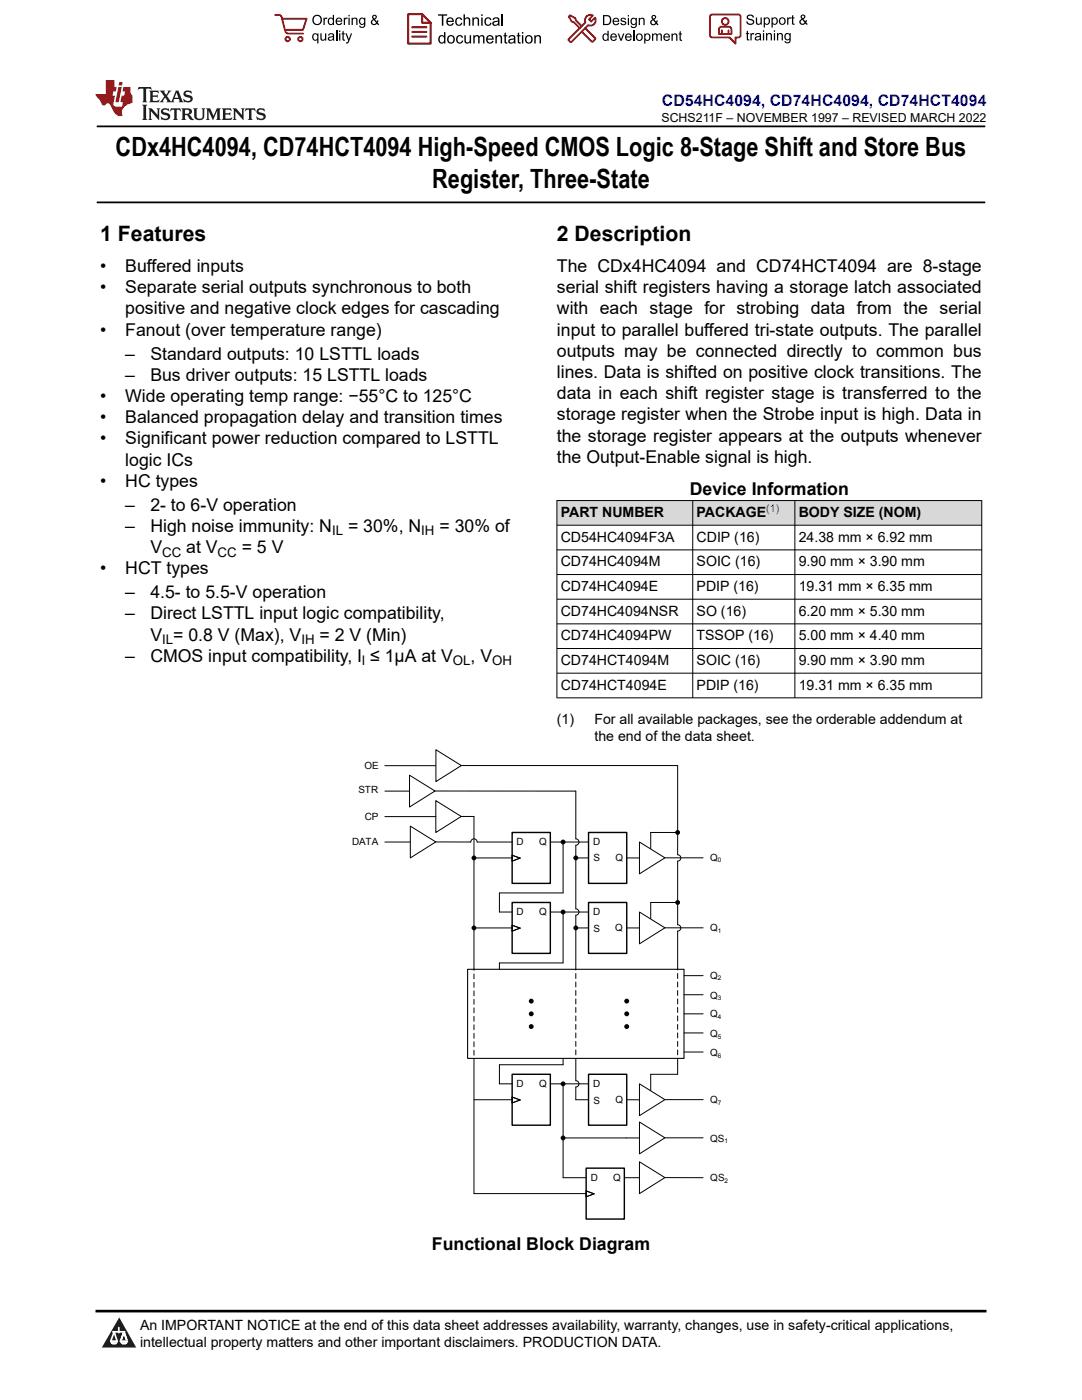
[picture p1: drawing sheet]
<svg xmlns="http://www.w3.org/2000/svg" width="216mm" height="279mm" viewBox="0 0 216 279" stroke-linecap="round" stroke-linejoin="round" font-family="sans-serif">
<path d="M19.3 25.2h177.3M19.3 40.4h177.3" fill="none" stroke="#000" stroke-width=".35"/>
<g fill="#d8d8d8">
<path d="M111.1 99.9h84.8v4.9h-84.8z" fill-rule="evenodd"/>
<path d="M111.2 100h27v4.8h-27z" fill-rule="evenodd"/>
<path d="M138.3 100h20.2v4.8h-20.2z" fill-rule="evenodd"/>
<path d="M158.7 100h37.1v4.8h-37.1z" fill-rule="evenodd"/>
</g>
<g fill="none" stroke="#000" stroke-width=".2">
<path d="M111.1 99.9h84.9M111.1 99.8v39.5M138.2 99.8v39.5M158.6 99.8v39.5M195.9 99.8v39.5M111.1 104.8h84.9M111.1 109.7h84.9M111.1 114.7h84.9M111.1 119.6h84.9M111.1 124.5h84.9M111.1 129.4h84.9M111.1 134.3h84.9"/>
<path d="M111.1 139.3h84.9"/>
</g>
<path d="M87 159.8l5 3.1-5 3.2z" fill="#fff"/>
<path d="M87 159.8l5 3.1-5 3.2z" fill="none" stroke="#000" stroke-width=".2"/>
<path d="M81.7 154.7l5.1 3.2-5.1 3.2z" fill="#fff"/>
<path d="M81.7 154.7l5.1 3.2-5.1 3.2z" fill="none" stroke="#000" stroke-width=".2"/>
<path d="M102.2 166.1h7.6v10.2h-7.6z" fill-rule="evenodd" fill="#fff"/>
<path d="M102.2 166.1h7.6v10.2h-7.6z" fill="none" stroke="#000" stroke-width=".28"/>
<path d="M114.9 157.9v9.5M135.2 152.8v17.8M76.8 168h5.1M94.3 171.2h.3M94.6 162.9v30.5M112 168h.4v10.2h-12.7v3.8M114.6 171.2h.3M125.1 171.2h2.5M135.2 166.1h-5.4v3.3M109.8 182h7.6M136.5 194.7h3.8" fill="none" stroke="#000" stroke-width=".2"/>
<g fill="#000">
<circle cx="94.6" cy="171.2" r=".49"/>
<circle cx="112.4" cy="168" r=".49"/>
<circle cx="114.9" cy="171.2" r=".49"/>
<circle cx="135.2" cy="166.1" r=".49"/>
</g>
<path d="M93.3 193.4h43.2v17.8h-43.2z" fill="none" stroke="#000" stroke-width=".21"/>
<path d="M94.6 210.6v-17.2M114.9 210.5v-17.1M135.2 210.5v-17.1" fill="none" stroke="#000" stroke-width=".2" stroke-dasharray="1 .7"/>
<path d="M127.6 168l5.1 3.2-5.1 3.2z" fill="#fff"/>
<path d="M76.8 152.8h10.2M86.8 157.9h28.1M76.8 163h10.2M92 162.9h2.6M93.9 168a.64 .64 0 0 1 .7-.6 .64 .64 0 0 1 .6 .6h7M94.6 171.2h7.6M102.2 170.7l1.6 .6-1.6 .6zM109.8 168h7.6M127.6 168l5.1 3.2-5.1 3.2zM132.7 171.2h7.6M135.2 170.6a.64 .64 0 0 1 .7 .6 .64 .64 0 0 1-.7 .7" fill="none" stroke="#000" stroke-width=".2"/>
<path d="M102.2 180.1h7.6v10.2h-7.6z" fill-rule="evenodd" fill="#fff"/>
<path d="M102.2 180.1h7.6v10.2h-7.6z" fill="none" stroke="#000" stroke-width=".28"/>
<path d="M94.3 185.2h7.9M99.7 182h2.5M102.2 184.7l1.6 .5-1.6 .6z" fill="none" stroke="#000" stroke-width=".2"/>
<circle cx="94.6" cy="185.2" r=".49" fill="#000"/>
<path d="M117.4 166.1h7.7v10.2h-7.7z" fill-rule="evenodd" fill="#fff"/>
<path d="M117.4 166.1h7.7v10.2h-7.7z" fill="none" stroke="#000" stroke-width=".28"/>
<path d="M114.9 171.2h2.5M135.2 171.9v12.7" fill="none" stroke="#000" stroke-width=".2"/>
<path d="M117.4 180.1h7.7v10.2h-7.7z" fill-rule="evenodd" fill="#fff"/>
<path d="M117.4 180.1h7.7v10.2h-7.7z" fill="none" stroke="#000" stroke-width=".28"/>
<path d="M125.1 185.2h2.5M135.2 180.1h-5.4v3.3" fill="none" stroke="#000" stroke-width=".2"/>
<circle cx="135.2" cy="180.1" r=".49" fill="#000"/>
<path d="M127.6 182l5.1 3.2-5.1 3.2z" fill="#fff"/>
<path d="M114.9 167.4a.64 .64 0 0 1 .6 .6 .64 .64 0 0 1-.6 .7v12.7a.64 .64 0 0 1 .6 .6 .64 .64 0 0 1-.6 .6v10.8M112 182h.4v10.2h-12.7v1.2M127.6 182l5.1 3.2-5.1 3.2zM132.7 185.2h7.6M135.2 184.6a.63 .63 0 0 1 .7 .6 .63 .63 0 0 1-.7 .6v7.6" fill="none" stroke="#000" stroke-width=".2"/>
<circle cx="112.4" cy="182" r=".49" fill="#000"/>
<path d="M81.9 164.9l5.1 3.1-5.1 3.2z" fill="#fff"/>
<g fill="none" stroke="#000" stroke-width=".2">
<path d="M81.9 164.9l5.1 3.1-5.1 3.2zM87 168h6.9M105.7 199.8h.3M114.6 185.2h2.8M124.7 199.8h.4M136.5 198.5h3.8M105.7 202.3h.3M105.7 204.9h.3M124.7 202.3h.4M124.7 204.9h.4M136.5 202.3h3.8M136.5 206.1h3.8"/>
<path d="M136.5 210h3.8"/>
</g>
<g fill="#000">
<circle cx="106" cy="199.8" r=".49"/>
<circle cx="114.9" cy="185.2" r=".49"/>
<circle cx="125.1" cy="199.8" r=".49"/>
<circle cx="106" cy="204.9" r=".49"/>
<circle cx="106" cy="202.3" r=".49"/>
<circle cx="125.1" cy="202.3" r=".49"/>
<circle cx="125.1" cy="204.9" r=".49"/>
</g>
<path d="M102.2 214.4h7.6v10.2h-7.6z" fill-rule="evenodd" fill="#fff"/>
<path d="M102.2 214.4h7.6v10.2h-7.6z" fill="none" stroke="#000" stroke-width=".28"/>
<path d="M112 216.3h.4v18.7M125.1 219.5h2.5M135.2 214.4h-5.4v3.3M112.4 227.1h12.7" fill="none" stroke="#000" stroke-width=".2"/>
<circle cx="112.4" cy="216.3" r=".49" fill="#000"/>
<path d="M127.6 216.3l5.1 3.2-5.1 3.2z" fill="#fff"/>
<path d="M94.6 219.5h7.6M102.2 218.9l1.6 .6-1.6 .6zM109.8 216.3h7.6M127.6 216.3l5.1 3.2-5.1 3.2zM132.7 219.5h7.6" fill="none" stroke="#000" stroke-width=".2"/>
<path d="M117.4 214.4h7.7v10.2h-7.7z" fill-rule="evenodd" fill="#fff"/>
<path d="M117.4 214.4h7.7v10.2h-7.7z" fill="none" stroke="#000" stroke-width=".28"/>
<path d="M114.9 219.5h2.5M125.1 227.1h2.5" fill="none" stroke="#000" stroke-width=".2"/>
<path d="M127.6 223.9l5.1 3.2-5.1 3.2z" fill="#fff"/>
<path d="M94.6 211.2v27M112.4 211.2v1.3h-12.7v3.8h2.5M114.9 211.2v4.5a.64 .64 0 0 1 .6 .6 .64 .64 0 0 1-.6 .6v2.6M135.2 211.2v3.2M127.6 223.9l5.1 3.2-5.1 3.2zM132.7 227.1h7.6" fill="none" stroke="#000" stroke-width=".2"/>
<path d="M117 233.1h7.6v10.2h-7.6z" fill-rule="evenodd" fill="#fff"/>
<path d="M117 233.1h7.6v10.2h-7.6z" fill="none" stroke="#000" stroke-width=".28"/>
<path d="M76.8 157.9h4.9M94.6 238.2h22.4M112 227.1h.4M112.4 235h4.6M117 237.7l1.5 .5-1.5 .6zM124.6 235h3M132.7 235h7.6" fill="none" stroke="#000" stroke-width=".2"/>
<circle cx="112.4" cy="227.1" r=".49" fill="#000"/>
<path d="M127.6 231.9l5.1 3.1-5.1 3.2z" fill="#fff"/>
<path d="M127.6 231.9l5.1 3.1-5.1 3.2z" fill="none" stroke="#000" stroke-width=".2"/>
<path d="M87 149.6l5.1 3.2-5.1 3.2z" fill="#fff"/>
<path d="M87 149.6l5.1 3.2-5.1 3.2zM92.1 152.8h43.1" fill="none" stroke="#000" stroke-width=".2"/>
<path d="M0 0h215.9v23.8h-215.9z" fill-rule="evenodd" fill="#fff"/>
<path d="M27.7 17.4l-.2 .6 .5-.3h.6v.1v2.2l-.2 .4h1l-.2-.4v-2.2v-.1h.5l.5 .3-.1-.6zM29.8 18.1l.2 .4v1.5l-.2 .4h1.9l.1-.6a1.08 1.08 0 0 1-1.3 .2v-.7h.6l.4 .2v-.6l-.4 .2h-.6v-.6l.2-.1a1 1 0 0 1 1 .2l-.1-.5zM31.8 18.1l1 1.1-1 1.2h.9l-.2-.2 .4-.7 .5 .7-.2 .2h1.6l-.2-.2 .1-.4h1l.1 .4-.1 .2h.9l-.2-.3-.8-2h-.5l-1 2.2-.8-1.1 .9-1.1h-.8l.2 .2-.5 .7-.3-.7 .1-.2zM35.2 18.5l.4 1h-.8zM36.8 18.2a.65 .65 0 0 0-.2 .7 .65 .65 0 0 0 .6 .5l.7 .2 .1 .2a.79 .79 0 0 1-.7 .4 .79 .79 0 0 1-.7-.5l.1 .7 .2-.1a.93 .93 0 0 0 1.1 .1 .93 .93 0 0 0 .4-1 1.46 1.46 0 0 0-1.2-.6l-.1-.3a1.09 1.09 0 0 1 1.2 .2l-.2-.6-.1 .1-.6-.2zM28.4 20.9l.2 .4v2.3l-.2 .3h1l-.2-.3v-2.3l.2-.4zM29.6 21.6l.2 .4v1.6l-.2 .3h.8l-.3-.3v-1.4l1.7 1.8v-2l.2-.4h-.8l.2 .2 .1 1.1-1.2-1.3zM32.3 21.8a.65 .65 0 0 0-.2 .7 .65 .65 0 0 0 .7 .4l.6 .2 .1 .2a.79 .79 0 0 1-.7 .4 .79 .79 0 0 1-.7-.5l.1 .7 .2-.1a.93 .93 0 0 0 1.1 .1 .93 .93 0 0 0 .4-.9 1.46 1.46 0 0 0-1.2-.6l-.1-.4a1.09 1.09 0 0 1 1.2 .2l-.2-.6-.1 .1-.6-.1zM34.1 21.6l-.1 .7a.63 .63 0 0 1 .7-.4l.1 1.7-.3 .3h1l-.2-.3v-1.7a.66 .66 0 0 1 .8 .4l-.1-.7zM36.2 21.6l.2 .4v1.6l-.2 .3h.9l-.2-.2v-.7h.5l.1 .2a.79 .79 0 0 0 1.2 .6l-1-.9a.61 .61 0 0 0 .6-.6 .61 .61 0 0 0-.5-.6zM36.9 21.9h.2a.47 .47 0 0 1 .5 .1 .47 .47 0 0 1 .1 .5l-.2 .2h-.6zM38.5 21.6l.2 .2a2.27 2.27 0 0 0 .4 2 1.04 1.04 0 0 0 1.7-.7v-1.3l.2-.2h-.8l.2 .4v1.1a.6 .6 0 0 1-.6 .6 .6 .6 0 0 1-.6-.6v-1.1l.3-.4zM41.1 21.6l.2 .4v1.6l-.2 .3h.7l-.2-.3v-1.5l.9 1.9 .8-1.9v1.5l-.2 .3h1l-.3-.3v-1.6l.3-.4h-.8l-.7 1.5-.7-1.5zM44.3 21.6l.2 .4v1.6l-.2 .3h1.9l.1-.5a1.09 1.09 0 0 1-1.3 .1v-.6h.6l.4 .1v-.6l-.4 .2h-.6v-.6l.2-.1a1.01 1.01 0 0 1 1 .3l-.1-.6zM46.4 21.6l.3 .4v1.6l-.3 .3h.8l-.2-.3v-1.4l1.6 1.8v-2l.2-.4h-.7l.2 .2v1.1l-1.2-1.3zM49 21.6l-.1 .7a.63 .63 0 0 1 .8-.4v1.7l-.3 .3h1l-.2-.3v-1.7a.66 .66 0 0 1 .8 .4l-.1-.7zM51.4 21.8a.65 .65 0 0 0-.2 .7 .65 .65 0 0 0 .6 .4l.6 .2 .2 .2a.79 .79 0 0 1-.8 .4 .79 .79 0 0 1-.6-.5l.1 .7 .2-.1a.93 .93 0 0 0 1 .1 .93 .93 0 0 0 .5-.9 1.46 1.46 0 0 0-1.3-.6l-.1-.4a1.09 1.09 0 0 1 1.3 .2l-.2-.6-.2 .1-.5-.1z" fill="#231f20"/>
<path d="M21.1 16v2.8h-2.1l.1 .3 .9 1a.95 .95 0 0 0 .9 .9 .59 .59 0 0 1 .6-.4 .59 .59 0 0 1 .5 .4l.4 .8a1.59 1.59 0 0 0 2.1 1.3 1.61 1.61 0 0 1 1-2.2l1-.4-.1-1.5a1.59 1.59 0 0 1-.4-1.6h-1.4l-.2 .9h.5l-.1 .8h-.5l-.2 1v.2l.4 .1-.2 .9h-.6a.73 .73 0 0 1-1.1-.7l.3-1.5h-.5l.2-.8h.5l.2-.9h-.5v-1.4zM23.6 17.4l-.6 3h.7l.6-3zM23.8 16.4l-.1 .7h.7l.1-.7z" fill="#ed1c24"/>
<g fill="#000">
<path d="M62.3 4a1 1 0 0 1 2 0 1 1 0 0 1-2 0zM62.8 3.4a.78 .78 0 0 0-.1 1.1 .78 .78 0 0 0 1.1 .1 .78 .78 0 0 0 .1-1.1 .78 .78 0 0 0-1.1-.1z" fill-rule="evenodd"/>
<path d="M62.5 6.8l.4-.2 .4 .3v-.2h.2v2h-.2v-.7a.68 .68 0 0 1-.9-.1 .68 .68 0 0 1 0-.9zM62.6 7a.51 .51 0 0 0-.1 .6 .51 .51 0 0 0 .7 .2 .51 .51 0 0 0 .1-.7 .51 .51 0 0 0-.7-.1z" fill-rule="evenodd"/>
<path d="M64.5 3.5h.3v.3l.1-.3h.3l.1 .1-.1 .2a.32 .32 0 0 0-.3 0 .32 .32 0 0 0-.1 .4v.8h-.3z" fill-rule="evenodd"/>
<path d="M63.9 6.7h.3v.8a.36 .36 0 0 0 .3 .4 .36 .36 0 0 0 .4-.5v-.7h.2v1.4h-.2v-.2a.51 .51 0 0 1-.6 .2 .51 .51 0 0 1-.4-.5z" fill-rule="evenodd"/>
<path d="M65.6 3.7l.4-.2 .4 .2v-.7h.3v2h-.3v-.2a.7 .7 0 0 1-1-.1 .7 .7 0 0 1 .2-1zM65.8 3.8a.51 .51 0 0 0-.1 .7 .51 .51 0 0 0 .6 .2 .51 .51 0 0 0 .1-.7 .51 .51 0 0 0-.6-.2z" fill-rule="evenodd"/>
<path d="M65.6 6.8a.66 .66 0 0 1 .8-.1 .66 .66 0 0 1 .3 .8v.6h-.2l-.1-.2a.52 .52 0 0 1-.7 .2 .52 .52 0 0 1-.2-.6l.3-.2a.42 .42 0 0 0 .6-.3l-.3-.2-.3 .1-.1 .2h-.3zM65.7 7.6a.35 .35 0 0 0 .3 .4 .35 .35 0 0 0 .4-.4v-.2z" fill-rule="evenodd"/>
<path d="M67.7 6.1h.2v.3h-.2zM67.7 6.7h.2v1.4h-.2z" fill-rule="evenodd"/>
<path d="M67.1 3.7a.68 .68 0 0 1 .9-.1 .68 .68 0 0 1 .3 .7h-1.1a.42 .42 0 0 0 .3 .5 .42 .42 0 0 0 .5-.3h.3a.73 .73 0 0 1-1.1 .4 .73 .73 0 0 1-.1-1.2zM67.4 3.8l-.2 .3h.8l-.2-.4z" fill-rule="evenodd"/>
<path d="M68.6 3.5h.2v.3l.2-.3h.3l.1 .1-.1 .2a.32 .32 0 0 0-.4 0 .32 .32 0 0 0-.1 .4v.8h-.2z" fill-rule="evenodd"/>
<path d="M68.3 6.3l.3-.1v.5h.2v.1h-.2v.9l.3 .4a.36 .36 0 0 1-.4 0 .36 .36 0 0 1-.2-.4v-.9h-.1v-.1h.1z" fill-rule="evenodd"/>
<path d="M68.9 6.7h.3l.4 1.1 .4-1.1h.3l-.6 1.4a.51 .51 0 0 1-.6 .6l-.1-.3h.3l.2-.3z" fill-rule="evenodd"/>
<path d="M69.5 3h.3v.3h-.3zM69.5 3.5h.3v1.5h-.3z" fill-rule="evenodd"/>
<path d="M70.2 3.5h.2v.2a.52 .52 0 0 1 .6-.2 .52 .52 0 0 1 .3 .6v.9h-.2v-.9a.34 .34 0 0 0-.3-.4 .34 .34 0 0 0-.4 .3v1h-.2z" fill-rule="evenodd"/>
<path d="M71.8 3.7l.4-.2 .5 .2v-.2h.2v1.3a.64 .64 0 0 1-.5 .8 .64 .64 0 0 1-.7-.5h.2a.41 .41 0 0 0 .5 .2 .41 .41 0 0 0 .2-.5 .69 .69 0 0 1-.9-.1 .69 .69 0 0 1 .1-1zM72 3.8a.5 .5 0 0 0-.1 .7 .5 .5 0 0 0 .7 .1 .5 .5 0 0 0 .1-.6 .5 .5 0 0 0-.7-.2z" fill-rule="evenodd"/>
<path d="M74.4 3.1a.47 .47 0 0 1 .7 .1 .47 .47 0 0 1-.3 .7l.4 .4 .1-.3 .2 .1-.1 .4 .3 .3-.2 .2-.3-.3a.63 .63 0 0 1-1 .1 .63 .63 0 0 1 .3-1l-.3-.4zM74.5 3.4a.27 .27 0 0 0 .5 0 .27 .27 0 0 0-.5 0zM74.4 4.1a.4 .4 0 0 0 0 .6 .4 .4 0 0 0 .6-.1l-.4-.6z" fill-rule="evenodd"/>
<path d="M87.4 2.9h1.8v.2h-.7v2h-.3v-2h-.8z" fill-rule="evenodd"/>
<path d="M87.6 7.2l.5-.2 .5 .2v-.8h.3v2.3h-.3v-.2a.76 .76 0 0 1-1-.1 .76 .76 0 0 1-.1-1zM87.9 7.4a.58 .58 0 0 0-.2 .7 .58 .58 0 0 0 .8 .2 .58 .58 0 0 0 .1-.7 .58 .58 0 0 0-.7-.2z" fill-rule="evenodd"/>
<path d="M89.5 7.2a.81 .81 0 0 1 1.1 .1 .81 .81 0 0 1-.2 1.2 .81 .81 0 0 1-1.1-.2l-.1-.7zM89.6 7.4a.57 .57 0 0 0 0 .8 .57 .57 0 0 0 .8 0 .57 .57 0 0 0 0-.7 .57 .57 0 0 0-.8-.1z" fill-rule="evenodd"/>
<path d="M89.3 3.7a.77 .77 0 0 1 .9-.2 .77 .77 0 0 1 .4 .9h-1.3a.48 .48 0 0 0 .4 .5 .48 .48 0 0 0 .6-.3h.3a.83 .83 0 0 1-1.3 .4 .83 .83 0 0 1 0-1.3zM89.5 3.8l-.2 .4h1l-.3-.5z" fill-rule="evenodd"/>
<path d="M91 3.7a.7 .7 0 0 1 1.2 .3h-.2a.45 .45 0 0 0-.6-.3 .45 .45 0 0 0-.3 .6 .45 .45 0 0 0 .3 .6 .45 .45 0 0 0 .6-.4l.3 .1a.76 .76 0 0 1-1.1 .5 .76 .76 0 0 1-.3-1.1z" fill-rule="evenodd"/>
<path d="M91.2 7.2a.7 .7 0 0 1 1.2 .3l-.3 .1a.45 .45 0 0 0-.5-.4 .45 .45 0 0 0-.3 .7 .45 .45 0 0 0 .3 .6 .45 .45 0 0 0 .6-.4h.2a.76 .76 0 0 1-1 .5 .76 .76 0 0 1-.4-1.1z" fill-rule="evenodd"/>
<path d="M92.5 2.9h.3v.8a.59 .59 0 0 1 .7-.2 .59 .59 0 0 1 .3 .6v1h-.2v-1a.4 .4 0 0 0-.5-.4 .4 .4 0 0 0-.3 .5v.9h-.3z" fill-rule="evenodd"/>
<path d="M92.7 7h.2v.9a.41 .41 0 0 0 .5 .6 .41 .41 0 0 0 .3-.6v-.9h.3v1.7h-.3v-.3a.58 .58 0 0 1-.7 .3 .58 .58 0 0 1-.3-.7z" fill-rule="evenodd"/>
<path d="M94.3 3.5h.2v.2a.59 .59 0 0 1 .7-.2 .59 .59 0 0 1 .4 .6v1h-.3v-1a.41 .41 0 0 0-.4-.4 .41 .41 0 0 0-.4 .5v.9h-.2z" fill-rule="evenodd"/>
<path d="M94.4 7h.3v.3a.56 .56 0 0 1 1 0 .54 .54 0 0 1 .6-.3 .54 .54 0 0 1 .4 .5v1.2h-.3v-1.1a.34 .34 0 0 0-.3-.4 .34 .34 0 0 0-.4 .3v1.2h-.3v-1.1a.38 .38 0 0 0-.5-.3 .38 .38 0 0 0-.2 .5v.9h-.3z" fill-rule="evenodd"/>
<path d="M96 2.9h.3v.3h-.3zM96 3.5h.3v1.6h-.3z" fill-rule="evenodd"/>
<path d="M96.8 3.7a.7 .7 0 0 1 1.3 .3h-.3a.45 .45 0 0 0-.6-.3 .45 .45 0 0 0-.3 .6 .45 .45 0 0 0 .3 .6 .45 .45 0 0 0 .6-.4l.3 .1a.76 .76 0 0 1-1.1 .5 .76 .76 0 0 1-.3-1.1z" fill-rule="evenodd"/>
<path d="M97.2 7.2a.77 .77 0 0 1 .9-.1 .77 .77 0 0 1 .4 .8h-1.2a.48 .48 0 0 0 .3 .6 .48 .48 0 0 0 .6-.4l.3 .1a.83 .83 0 0 1-1.3 .3 .83 .83 0 0 1 0-1.3zM97.4 7.4l-.1 .3h.9l-.2-.4z" fill-rule="evenodd"/>
<path d="M98.8 7h.3v.3a.59 .59 0 0 1 .7-.3 .59 .59 0 0 1 .4 .7v1h-.3v-1a.41 .41 0 0 0-.5-.5 .41 .41 0 0 0-.3 .6v.9h-.3z" fill-rule="evenodd"/>
<path d="M98.4 3.7a.74 .74 0 0 1 1-.2 .74 .74 0 0 1 .3 .9v.7h-.3v-.2a.59 .59 0 0 1-.8 .3 .59 .59 0 0 1-.3-.8l1.1-.3a.42 .42 0 0 0-.4-.4 .42 .42 0 0 0-.5 .3h-.2zM98.6 4.5a.36 .36 0 0 0 .2 .5 .36 .36 0 0 0 .5-.2l.1-.5z" fill-rule="evenodd"/>
<path d="M100.7 6.6l.2-.1v.5h.3v.2h-.3v1l.1 .2h.2l.1 .3a.41 .41 0 0 1-.5-.1 .41 .41 0 0 1-.1-.4v-1h-.2v-.2h.2z" fill-rule="evenodd"/>
<path d="M101.6 7.2a.74 .74 0 0 1 .9-.2 .74 .74 0 0 1 .3 1l.1 .7h-.3v-.2a.59 .59 0 0 1-.8 .2 .59 .59 0 0 1-.3-.8l1-.3a.42 .42 0 0 0-.3-.4 .42 .42 0 0 0-.5 .3h-.3zM101.8 8.1a.36 .36 0 0 0 .1 .5 .36 .36 0 0 0 .5-.3l.2-.4z" fill-rule="evenodd"/>
<path d="M103.3 6.6l.3-.1v.5h.3v.2h-.3v1l.1 .2h.2v.3a.41 .41 0 0 1-.5-.1 .41 .41 0 0 1-.1-.4v-1h-.2v-.2h.2z" fill-rule="evenodd"/>
<path d="M104.1 6.4h.3v.3h-.3zM104.1 7h.3v1.7h-.3z" fill-rule="evenodd"/>
<path d="M105 7.2a.81 .81 0 0 1 1.1 .1 .81 .81 0 0 1-.1 1.2 .81 .81 0 0 1-1.2-.2v-.7zM105.2 7.4a.57 .57 0 0 0-.1 .8 .57 .57 0 0 0 .8 0 .57 .57 0 0 0 0-.7 .57 .57 0 0 0-.7-.1z" fill-rule="evenodd"/>
<path d="M106.6 7h.3v.3a.59 .59 0 0 1 .7-.3 .59 .59 0 0 1 .4 .7v1h-.3v-1a.41 .41 0 0 0-.5-.5 .41 .41 0 0 0-.3 .6v.9h-.3z" fill-rule="evenodd"/>
<path d="M120.3 3h.7a1 1 0 0 1 1 1 1 1 0 0 1-1 1h-.7zM120.6 3.2v1.6h.4a.77 .77 0 0 0 .7-.8 .77 .77 0 0 0-.7-.8z" fill-rule="evenodd"/>
<path d="M120.4 6.9l.4-.2 .4 .2v-.8h.3v2h-.3v-.1a.7 .7 0 0 1-.9-.2 .7 .7 0 0 1 .1-.9zM120.6 7a.51 .51 0 0 0-.1 .7 .51 .51 0 0 0 .6 .1 .51 .51 0 0 0 .1-.6 .51 .51 0 0 0-.6-.2z" fill-rule="evenodd"/>
<path d="M122 6.9a.68 .68 0 0 1 .8-.2 .68 .68 0 0 1 .3 .8h-1.1a.42 .42 0 0 0 .3 .5 .42 .42 0 0 0 .5-.3h.3a.73 .73 0 0 1-1.1 .3 .73 .73 0 0 1 0-1.1zM122.2 7l-.2 .3h.8l-.2-.4z" fill-rule="evenodd"/>
<path d="M122.4 3.7a.68 .68 0 0 1 .8-.1 .68 .68 0 0 1 .4 .8h-1.1a.42 .42 0 0 0 .3 .4 .42 .42 0 0 0 .5-.3l.3 .1a.73 .73 0 0 1-1.2 .3 .73 .73 0 0 1 0-1.2zM122.6 3.8l-.1 .3h.8l-.2-.3z" fill-rule="evenodd"/>
<path d="M123.9 3.7l.1-.1a.62 .62 0 0 1 .9 .3l-.2 .1a.29 .29 0 0 0-.3-.3 .29 .29 0 0 0-.3 .3l.1 .1a.58 .58 0 0 1 .6 .1 .58 .58 0 0 1 .1 .6 .67 .67 0 0 1-1.1-.2l.2-.1a.33 .33 0 0 0 .4 .4 .33 .33 0 0 0 .3-.4 .71 .71 0 0 1-.9-.6z" fill-rule="evenodd"/>
<path d="M123.3 6.7h.2l.4 1.2 .4-1.2h.3l-.6 1.4h-.2z" fill-rule="evenodd"/>
<path d="M125.3 3h.2v.3h-.2zM125.3 3.6h.2v1.4h-.2z" fill-rule="evenodd"/>
<path d="M124.9 6.9a.68 .68 0 0 1 .8-.2 .68 .68 0 0 1 .4 .8h-1.1a.42 .42 0 0 0 .3 .5 .42 .42 0 0 0 .5-.3h.3a.73 .73 0 0 1-1.2 .3 .73 .73 0 0 1 0-1.1zM125.1 7l-.1 .3h.8l-.2-.4z" fill-rule="evenodd"/>
<path d="M126 3.7l.4-.2 .4 .2v-.1h.3v1.2a.64 .64 0 0 1-.5 .8 .64 .64 0 0 1-.8-.5l.3 .1a.41 .41 0 0 0 .5 .2 .41 .41 0 0 0 .2-.6 .69 .69 0 0 1-.9-.1 .69 .69 0 0 1 .1-1zM126.2 3.9a.5 .5 0 0 0-.1 .6 .5 .5 0 0 0 .6 .2 .5 .5 0 0 0 .2-.7 .5 .5 0 0 0-.7-.1z" fill-rule="evenodd"/>
<path d="M126.9 7.4a.73 .73 0 0 1 1.4 0 .73 .73 0 0 1-1.4 0zM127.3 7a.5 .5 0 0 0-.1 .7 .5 .5 0 0 0 .7 0 .5 .5 0 0 0 0-.6 .5 .5 0 0 0-.6-.1z" fill-rule="evenodd"/>
<path d="M127.5 3.6h.2v.2a.52 .52 0 0 1 .6-.3 .52 .52 0 0 1 .3 .6v.9h-.2v-.9a.34 .34 0 0 0-.3-.4 .34 .34 0 0 0-.4 .3v1h-.2z" fill-rule="evenodd"/>
<path d="M128.5 6.7h.3v.2a.67 .67 0 0 1 .9 0 .67 .67 0 0 1 0 .9 .55 .55 0 0 1-.9 .2v.7h-.3zM128.9 7a.5 .5 0 0 0-.1 .7 .5 .5 0 0 0 .6 .1 .5 .5 0 0 0 .2-.6 .5 .5 0 0 0-.7-.2z" fill-rule="evenodd"/>
<path d="M130.1 6.7h.2v.2a.49 .49 0 0 1 .9 0l.4-.2a.42 .42 0 0 1 .5 .4v1h-.3v-.9a.3 .3 0 0 0-.2-.3 .3 .3 0 0 0-.4 .2v1h-.2v-.9a.33 .33 0 0 0-.5-.3 .33 .33 0 0 0-.2 .5v.7h-.2z" fill-rule="evenodd"/>
<path d="M130.1 3.1a.47 .47 0 0 1 .8 .1 .47 .47 0 0 1-.3 .7l.3 .4 .1-.2h.3l-.2 .5 .3 .3-.2 .2-.3-.3a.63 .63 0 0 1-1 .1 .63 .63 0 0 1 .3-1l-.2-.5zM130.2 3.5a.27 .27 0 0 0 .5 0 .27 .27 0 0 0-.5 0zM130.2 4.1a.4 .4 0 0 0 0 .7 .4 .4 0 0 0 .6-.2l-.5-.6z" fill-rule="evenodd"/>
<path d="M132.5 6.9a.68 .68 0 0 1 .9-.2 .68 .68 0 0 1 .3 .8h-1.1a.42 .42 0 0 0 .3 .5 .42 .42 0 0 0 .5-.3h.3a.73 .73 0 0 1-1.1 .3 .73 .73 0 0 1-.1-1.1zM132.7 7l-.1 .3h.8l-.2-.4z" fill-rule="evenodd"/>
<path d="M134 6.7h.2v.2a.52 .52 0 0 1 .6-.2 .52 .52 0 0 1 .4 .6v.8h-.3v-.8a.34 .34 0 0 0-.2-.4 .34 .34 0 0 0-.4 .2l-.1 1h-.2z" fill-rule="evenodd"/>
<path d="M135.6 6.3l.2-.1v.5h.3v.2h-.3v.8l.3 .4a.36 .36 0 0 1-.4 0 .36 .36 0 0 1-.1-.4v-.8h-.2v-.2h.2z" fill-rule="evenodd"/>
<path d="M149.2 3a.8 .8 0 0 1 1.2 .5h-.2a.44 .44 0 0 0-.5-.4 .44 .44 0 0 0-.4 .5l.2 .1a.9 .9 0 0 1 1 .8 .84 .84 0 0 1-.9 .5 .84 .84 0 0 1-.7-.7h.3a.52 .52 0 0 0 .5 .5 .52 .52 0 0 0 .5-.6l-.2-.1a.85 .85 0 0 1-1-.8z" fill-rule="evenodd"/>
<path d="M149 6.3l.3-.2v.5h.2v.2h-.2v.9l.2 .4a.36 .36 0 0 1-.4-.1 .36 .36 0 0 1-.1-.4v-.8h-.2v-.2h.2z" fill-rule="evenodd"/>
<path d="M149.7 6.6h.3v.2l.1-.2h.3l.1 .1-.1 .2a.32 .32 0 0 0-.3 0 .32 .32 0 0 0-.1 .4v.8h-.3z" fill-rule="evenodd"/>
<path d="M150.7 6.8a.66 .66 0 0 1 .9-.2 .66 .66 0 0 1 .3 .9v.6h-.2l-.1-.2a.52 .52 0 0 1-.7 .2 .52 .52 0 0 1-.2-.7l.2-.1a.42 .42 0 0 0 .7-.3l-.3-.2h-.3l-.1 .3-.3-.1zM150.9 7.5a.35 .35 0 0 0 .3 .5 .35 .35 0 0 0 .4-.4v-.3z" fill-rule="evenodd"/>
<path d="M150.8 3.5h.3v.8a.36 .36 0 0 0 .3 .5 .36 .36 0 0 0 .4-.5v-.8h.2v1.4h-.2v-.2a.51 .51 0 0 1-.6 .3 .51 .51 0 0 1-.4-.6z" fill-rule="evenodd"/>
<path d="M152.2 6.1h.3v.2h-.3zM152.2 6.6h.3v1.5h-.3z" fill-rule="evenodd"/>
<path d="M152.4 3.5h.2v.2a.67 .67 0 0 1 .9 0 .67 .67 0 0 1 .1 .9 .55 .55 0 0 1-1 .2v.7h-.2zM152.7 3.8a.5 .5 0 0 0-.1 .7 .5 .5 0 0 0 .7 .1 .5 .5 0 0 0 .1-.6 .5 .5 0 0 0-.7-.2z" fill-rule="evenodd"/>
<path d="M152.9 6.6h.2v.2a.52 .52 0 0 1 .6-.2 .52 .52 0 0 1 .3 .6v.9h-.2v-.9a.34 .34 0 0 0-.3-.4 .34 .34 0 0 0-.4 .2v1.1h-.2z" fill-rule="evenodd"/>
<path d="M153.9 3.5h.3v.2a.67 .67 0 0 1 .9 0 .67 .67 0 0 1 0 .9 .55 .55 0 0 1-.9 .2v.7h-.3zM154.3 3.8a.5 .5 0 0 0-.1 .7 .5 .5 0 0 0 .6 .1 .5 .5 0 0 0 .2-.6 .5 .5 0 0 0-.7-.2z" fill-rule="evenodd"/>
<path d="M154.4 6.1h.3v.2h-.3zM154.4 6.6h.3v1.5h-.3z" fill-rule="evenodd"/>
<path d="M155 6.6h.3v.2a.52 .52 0 0 1 .6-.2 .52 .52 0 0 1 .3 .6v.9h-.2v-.9a.34 .34 0 0 0-.3-.4 .34 .34 0 0 0-.4 .2v1.1h-.3z" fill-rule="evenodd"/>
<path d="M155.4 4.2a.75 .75 0 0 1 1.5 0 .75 .75 0 0 1-1.5 0zM155.8 3.8a.5 .5 0 0 0-.1 .7 .5 .5 0 0 0 .8 0 .5 .5 0 0 0 0-.7 .5 .5 0 0 0-.7 0z" fill-rule="evenodd"/>
<path d="M156.7 6.8l.4-.2 .5 .2v-.2h.2v1.3a.64 .64 0 0 1-.5 .7 .64 .64 0 0 1-.8-.4h.3a.41 .41 0 0 0 .5 .2 .41 .41 0 0 0 .2-.5 .69 .69 0 0 1-.9-.1 .69 .69 0 0 1 .1-1zM156.9 6.9a.5 .5 0 0 0-.1 .7 .5 .5 0 0 0 .6 .1 .5 .5 0 0 0 .2-.7 .5 .5 0 0 0-.7-.1z" fill-rule="evenodd"/>
<path d="M157.1 3.5h.2v.2l.1-.2h.3h.2l-.1 .3a.32 .32 0 0 0-.4 0 .32 .32 0 0 0-.1 .4v.7h-.2z" fill-rule="evenodd"/>
<path d="M158 3.1l.3-.1v.5h.2v.2h-.2v.8l.3 .4a.36 .36 0 0 1-.4 0 .36 .36 0 0 1-.2-.4v-.8h-.1v-.2h.1z" fill-rule="evenodd"/>
<path d="M159.9 3a.47 .47 0 0 1 .7 .1 .47 .47 0 0 1-.3 .7l.4 .5 .1-.3h.2l-.1 .5 .3 .3-.2 .2-.3-.3a.63 .63 0 0 1-1 .1 .63 .63 0 0 1 .3-1l-.3-.5zM160 3.4a.27 .27 0 0 0 .5 0 .27 .27 0 0 0-.5 0zM159.9 4.1a.4 .4 0 0 0 0 .6 .4 .4 0 0 0 .6-.2l-.4-.6z" fill-rule="evenodd"/>
</g>
<path d="M67.2 6.1v2M126.5 6.1v2" fill="none" stroke="#000" stroke-width=".25"/>
<g fill="none" stroke="#de0000" stroke-width=".37">
<path d="M54.9 3h.9a1.19 1.19 0 0 1 .6 1.2l.6 2.1a.85 .85 0 0 0 1 .4h2.5M56.3 3.7h4.9l-.7 2.2h-3.6M116.1 5.2l-1.2-1.1-.1-.5-1-.6-.3 .3 .6 1 .5 .2 1.1 1.1M116.8 5.6l1.9 2v.3l-.4 .4h-.3l-1.9-2zM116.8 5.6l.6-.6a1.07 1.07 0 0 0 1.2-.2 1.07 1.07 0 0 0 .1-1.3l-.7 .8-.5-.4 .8-.8a1.07 1.07 0 0 0-1.2 .2 1.07 1.07 0 0 0-.3 1.2l-3.3 3.3v.3l.3 .3h.2l2.1-2.1M141.7 3.1l.4-.2h5.3l.3 .2 .1 3.9-.2 .4-.8 .1v1.2l-1.3-1.2h-3.4l-.4-.2zM143.5 5.6l.5-.3 1.7 .1 .2 .5v.9h-2.4zM144 6.1v.7M145.4 6.1v.7"/>
<circle cx="57.4" cy="7.8" r=".44"/>
<circle cx="59.9" cy="7.8" r=".44"/>
<circle cx="144.7" cy="4.3" r=".67"/>
</g>
<path d="M100.2 2.9v2.2" fill="none" stroke="#000" stroke-width=".28"/>
<path d="M81.4 2.8h2.8v1.7h1.7v4.2h-4.5zM82.3 6.4h2.8M82.3 5.4h2.8M82.3 7.3h2.8M84.2 2.8l1.7 1.7" fill="none" stroke="#de0000" stroke-width=".42"/>
<path d="M0 261.4h215.9v18h-215.9z" fill-rule="evenodd" fill="#fff"/>
<path d="M23.8 262.9l3.4 6h-6.9z" fill="#231f20"/>
<path d="M22.1 267.7h1.3l-.4 .5h-.3a.55 .55 0 0 1-.6-.5z" fill-rule="evenodd" fill="#fff"/>
<path d="M22.1 267.7h1.3l-.4 .5h-.3a.55 .55 0 0 1-.6-.5z" fill="none" stroke="#231f20" stroke-width=".34"/>
<path d="M22.1 267.7h1.3l-.4 .5h-.5zM22.6 265.8h.1M22.6 265.8h2.3zM23.7 265.9h.1M23.7 264.9v1zM24 267.7h.1" fill="none" stroke="#fff" stroke-width=".34"/>
<path d="M24.7 265.8l-.7 1.9z" fill="#fff"/>
<path d="M24.7 265.8l-.7 1.9z" fill="none" stroke="#fff" stroke-width=".34"/>
<path d="M24.7 265.8l.7 1.9z" fill="#fff"/>
<path d="M24.7 265.8l.7 1.9zM25.3 267.7h.1" fill="none" stroke="#fff" stroke-width=".34"/>
<path d="M22.8 265.8l-.7 1.9z" fill="#fff"/>
<path d="M22.8 265.8l-.7 1.9z" fill="none" stroke="#fff" stroke-width=".34"/>
<path d="M22.8 265.8l.6 1.9z" fill="#fff"/>
<path d="M22.8 265.8l.6 1.9z" fill="none" stroke="#fff" stroke-width=".34"/>
<path d="M24.1 267.7h1.3a.65 .65 0 0 1-.6 .5 .65 .65 0 0 1-.7-.5z" fill-rule="evenodd" fill="#fff"/>
<path d="M24.1 267.7h1.3a.65 .65 0 0 1-.6 .5 .65 .65 0 0 1-.7-.5z" fill="none" stroke="#231f20" stroke-width=".34"/>
<path d="M24 267.7h.1M24.1 267.7h1.3l-.4 .5h-.5z" fill="none" stroke="#fff" stroke-width=".34"/>
<path d="M19 261.7h177.8" fill="none" stroke="#000" stroke-width=".53"/>
<g font-size="5.3">
<text x="23.1" y="31.2">CDx4HC4094, CD74HCT4094 High-Speed CMOS Logic 8-Stage Shift and Store Bus</text>
<text x="86.2" y="37.5">Register, Three-State</text>
</g>
<g font-size="4.2">
<text x="20" y="48.1">1 Features</text>
<text x="111.1" y="48.1">2 Description</text>
</g>
<g font-size="3.5">
<text x="20" y="54.3">•</text>
<text x="20" y="58.5">•</text>
<text x="25" y="54.3">Buffered inputs</text>
<text x="25" y="58.5">Separate serial outputs synchronous to both</text>
<text x="111.1" y="54.3">The CDx4HC4094 and CD74HCT4094 are 8-stage</text>
<text x="111.1" y="58.5">serial shift registers having a storage latch associated</text>
<text x="25" y="62.8">positive and negative clock edges for cascading</text>
<text x="111.1" y="62.8">with each stage for strobing data from the serial</text>
<text x="20" y="67">•</text>
<text x="25" y="67">Fanout (over temperature range)</text>
<text x="25" y="71.7">–</text>
<text x="30" y="71.7">Standard outputs: 10 LSTTL loads</text>
<text x="111.1" y="71.2">outputs may be connected directly to common bus</text>
<text x="111.1" y="67">input to parallel buffered tri-state outputs. The parallel</text>
<text x="25" y="76">–</text>
<text x="30" y="76">Bus driver outputs: 15 LSTTL loads</text>
<text x="111.1" y="75.5">lines. Data is shifted on positive clock transitions. The</text>
<text x="20" y="80.2">•</text>
<text x="25" y="80.2">Wide operating temp range: −55°C to 125°C</text>
<text x="111.1" y="79.7">data in each shift register stage is transferred to the</text>
<text x="111.1" y="83.9">storage register when the Strobe input is high. Data in</text>
<text x="20" y="84.4">•</text>
<text x="20" y="88.7">•</text>
<text x="25" y="84.4">Balanced propagation delay and transition times</text>
<text x="25" y="88.7">Significant power reduction compared to LSTTL</text>
<text x="111.1" y="88.2">the storage register appears at the outputs whenever</text>
<text x="25" y="92.9">logic ICs</text>
<text x="111.1" y="92.4">the Output-Enable signal is high.</text>
<text x="20" y="97.1">•</text>
<text x="25" y="97.1">HC types</text>
<text x="25" y="101.9">–</text>
<text x="30" y="101.9">2- to 6-V operation</text>
<text x="137.6" y="98.7">Device Information</text>
<text x="25" y="106.1">–</text>
<text x="30" y="106.1">High noise immunity: N</text>
<text x="69.5" y="106.1">= 30%, N</text>
<text x="87.7" y="106.1">= 30% of</text>
<text x="30" y="110.4">V</text>
<text x="37.2" y="110.4">at V</text>
<text x="48.2" y="110.4">= 5 V</text>
<text x="20" y="114.6">•</text>
<text x="25" y="114.6">HCT types</text>
<text x="25" y="119.4">–</text>
<text x="30" y="119.4">4.5- to 5.5-V operation</text>
<text x="25" y="123.6">–</text>
<text x="30" y="123.6">Direct LSTTL input logic compatibility,</text>
<text x="30" y="127.8">V = 0.8 V (Max), V</text>
<text x="63.8" y="127.8">= 2 V (Min)</text>
<text x="25" y="132.1">–</text>
<text x="30" y="132.1">CMOS input compatibility, I ≤ 1μA at V</text>
<text x="93.9" y="132.1">, V</text>
<text x="86.2" y="249.5">Functional Block Diagram</text>
</g>
<text font-size="3.2" fill="#00f" x="132.1" y="21.1">CD54HC4094, CD74HC4094, CD74HCT4094</text>
<g font-size="2.8">
<text x="111.9" y="103.2">PART NUMBER</text>
<text x="139" y="103.2">PACKAGE</text>
<text x="159.4" y="103.2">BODY SIZE (NOM)</text>
<text x="111.9" y="108.1">CD54HC4094F3A</text>
<text x="111.9" y="113">CD74HC4094M</text>
<text x="139" y="108.1">CDIP (16)</text>
<text x="139" y="113">SOIC (16)</text>
<text x="159.4" y="108.1">24.38 mm × 6.92 mm</text>
<text x="159.4" y="113">9.90 mm × 3.90 mm</text>
<text x="111.9" y="117.9">CD74HC4094E</text>
<text x="139" y="117.9">PDIP (16)</text>
<text x="159.4" y="117.9">19.31 mm × 6.35 mm</text>
<text x="111.9" y="122.9">CD74HC4094NSR</text>
<text x="139" y="122.9">SO (16)</text>
<text x="159.4" y="122.9">6.20 mm × 5.30 mm</text>
<text x="111.9" y="127.8">CD74HC4094PW</text>
<text x="139" y="127.8">TSSOP (16)</text>
<text x="159.4" y="127.8">5.00 mm × 4.40 mm</text>
<text x="111.9" y="132.7">CD74HCT4094M</text>
<text x="111.9" y="137.6">CD74HCT4094E</text>
<text x="139" y="132.7">SOIC (16)</text>
<text x="139" y="137.6">PDIP (16)</text>
<text x="159.4" y="132.7">9.90 mm × 3.90 mm</text>
<text x="159.4" y="137.6">19.31 mm × 6.35 mm</text>
<text x="111.1" y="144.4">(1)</text>
<text x="118.6" y="144.4">For all available packages, see the orderable addendum at</text>
<text x="118.6" y="147.8">the end of the data sheet.</text>
<text x="27.9" y="265.5">An IMPORTANT NOTICE at the end of this data sheet addresses availability, warranty, changes, use in safety-critical applications,</text>
<text x="27.9" y="268.9">intellectual property matters and other important disclaimers. PRODUCTION DATA.</text>
</g>
<g font-size="2.6">
<text x="66.3" y="106.8">IL</text>
<text x="84.1" y="106.8">IH</text>
<text x="32.4" y="111.1">CC</text>
<text x="43.4" y="111.1">CC</text>
<text x="32.4" y="128.5">IL</text>
<text x="60.1" y="128.5">IH</text>
<text x="72.3" y="132.8">l</text>
<text x="90.4" y="132.8">OL</text>
<text x="98.2" y="132.8">OH</text>
</g>
<text font-size="2.5" x="132" y="24.3">SCHS211F – NOVEMBER 1997 – REVISED MARCH 2022</text>
<text font-size="2.1" fill="#00f" x="152.9" y="102.2">(1)</text>
<g font-size="2">
<text x="72.7" y="153.4">OE</text>
<text x="71.5" y="158.3">STR</text>
<text x="72.8" y="163.6">CP</text>
<text x="70.3" y="168.7">DATA</text>
<text x="103.1" y="168.7">D</text>
<text x="107.6" y="168.6">Q</text>
<text x="118.4" y="168.7">D</text>
<text x="118.4" y="171.9">S</text>
<text x="122.8" y="171.8">Q</text>
<text x="141.7" y="171.8">Q</text>
<text x="103.1" y="182.7">D</text>
<text x="107.6" y="182.7">Q</text>
<text x="118.4" y="182.7">D</text>
<text x="118.4" y="185.9">S</text>
<text x="122.8" y="185.8">Q</text>
<text x="141.7" y="185.8">Q</text>
<text x="141.7" y="195.4">Q</text>
<text x="141.7" y="199.4">Q</text>
<text x="141.7" y="203">Q</text>
<text x="141.7" y="207">Q</text>
<text x="141.7" y="210.8">Q</text>
<text x="103.1" y="217">D</text>
<text x="107.6" y="217">Q</text>
<text x="118.4" y="217">D</text>
<text x="118.4" y="220.3">S</text>
<text x="122.8" y="220.2">Q</text>
<text x="141.7" y="220.2">Q</text>
<text x="141.7" y="227.8">QS</text>
<text x="117.9" y="235.8">D</text>
<text x="122.4" y="235.7">Q</text>
<text x="141.7" y="235.8">QS</text>
</g>
<g font-size="1.3">
<text x="143.2" y="172.1">0</text>
<text x="143.2" y="186.1">1</text>
<text x="143.2" y="195.7">2</text>
<text x="143.2" y="199.7">3</text>
<text x="143.2" y="203.3">4</text>
<text x="143.2" y="207.3">5</text>
<text x="143.2" y="211.1">6</text>
<text x="143.2" y="220.5">7</text>
<text x="144.6" y="228.1">1</text>
<text x="144.6" y="236">2</text>
</g>
</svg>
